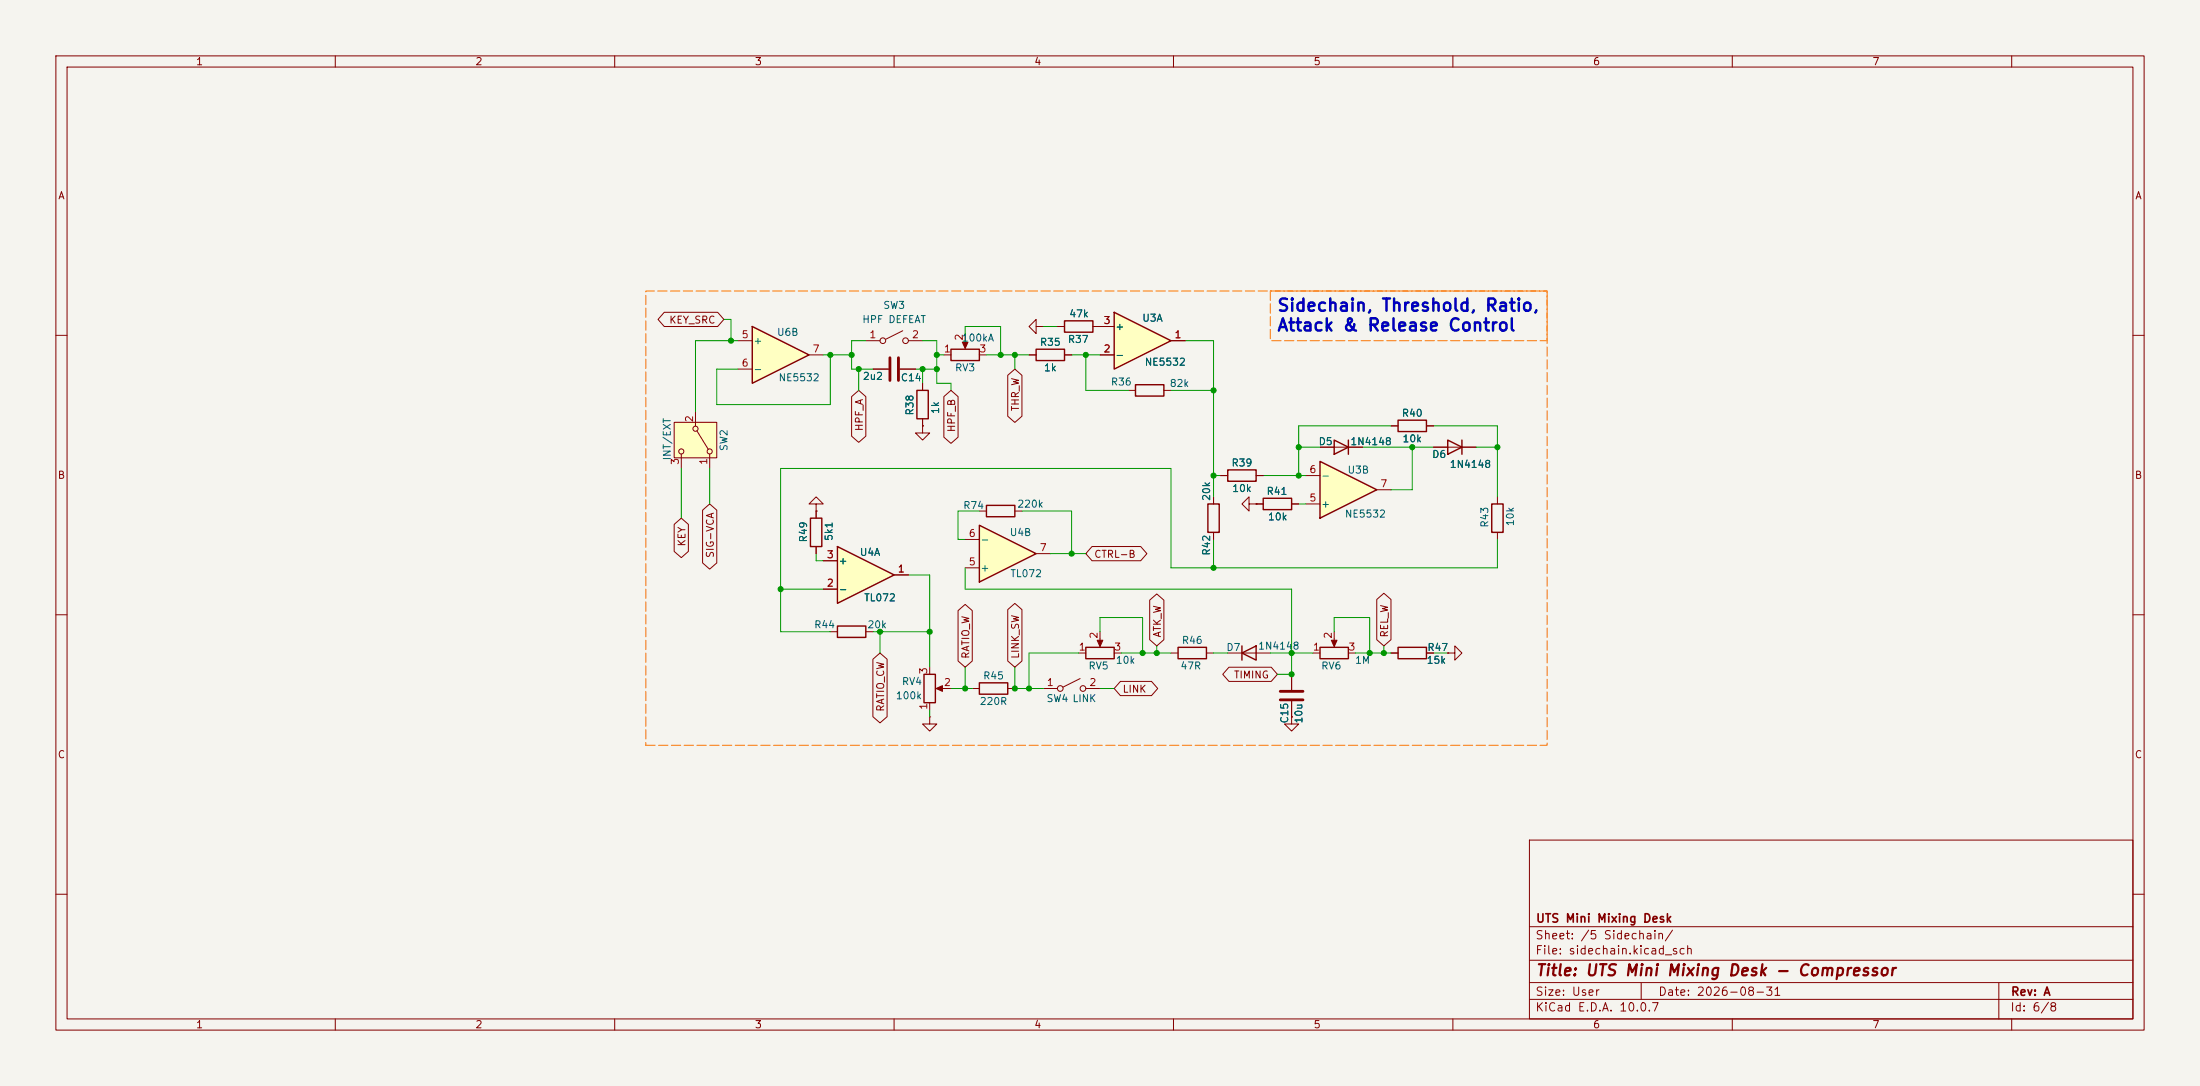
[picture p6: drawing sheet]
<svg xmlns="http://www.w3.org/2000/svg" width="394mm" height="194mm" viewBox="0 0 394 194" stroke-linecap="round" stroke-linejoin="round" font-family="sans-serif">
<path d="M0 0h393.7v194.3h-393.7z" fill="#f5f4ef" stroke="#f5f4ef" stroke-width=".18"/>
<g fill="none" stroke="#840000" stroke-width=".18">
<path d="M10 10h373.7v174.3h-373.7zM12 12h369.7v170.3h-369.7zM60 10v2M110 10v2M160 10v2M210 10v2M260 10v2M310 10v2M360 10v2M10 60h2M381.7 60h2M156.2 66h2.8"/>
<path d="M161 66h2.8M146 90.2h1.3l-1.3-1.3-1.2 1.3h1.2v1.2M146 91.4h.1M224.8 90.2h1.3M231.1 90.2h1.3M10 110h2M381.7 110h2M10 160h2M273.7 150.3h108v32h-108zM381.7 160h2M273.7 178.8h108M273.7 175.8h108"/>
<path d="M273.7 171.8h108M273.7 165.8h108M293.7 175.8v3M357.7 175.8v6.5M60 182.3v2M110 182.3v2M160 182.3v2M210 182.3v2M260 182.3v2M310 182.3v2M360 182.3v2"/>
</g>
<path d="M226.1 89.2h5v2h-5z" fill="none" stroke="#840000" stroke-width=".25"/>
<path d="M159.3 64v4.1M160.8 64v4.1" fill="none" stroke="#840000" stroke-width=".51"/>
<path d="M134.6 58.4l10.2 5.1-10.2 5.1z" fill="#ffffc2"/>
<path d="M134.6 58.4l10.2 5.1-10.2 5.1z" fill="none" stroke="#840000" stroke-width=".25"/>
<path d="M132.1 61h2.5M132.1 66h2.5M144.8 63.5h2.5" fill="none" stroke="#840000" stroke-width=".18"/>
<path d="M120.6 75.6h7.7v6.3h-7.7z" fill="#ffffc2"/>
<g fill="none" stroke="#840000" stroke-width=".18">
<path d="M161.5 59.2l-3 1.5M120.6 75.6h7.7v6.3h-7.7zM124.5 73.7v2.5M124.7 77.1l2 3.3M154.9 61h2.6M162.6 61h2.5M121.9 81.3v2.5M127 81.3v2.5M146 91.4v1.3M146 97.8v1.3M166.4 119.4v1.2M234.9 116.8h1.3"/>
<path d="M238.8 113v2.3M241.3 116.8h1.3M248.9 116.8h1.3M255.3 116.8h1.2M259.1 116.8h1.2v-1.2l1.3 1.2-1.3 1.3v-1.3M259.1 116.8h.1M166.4 128.3v1.2h1.2l-1.2 1.3-1.3-1.3h1.3M166.4 128.3h.1M166.4 125.7v1.3M167.9 123.2h2.3M174 123.2h1.3M180.3 123.2h1.3"/>
<path d="M186.7 123.2h2.5M193.3 121.4l-3.1 1.5M194.3 123.2h2.5"/>
<circle cx="124.5" cy="76.7" r=".46"/>
<circle cx="158" cy="61" r=".51"/>
<circle cx="162.1" cy="61" r=".51"/>
<circle cx="121.9" cy="80.8" r=".46"/>
<circle cx="127" cy="80.8" r=".46"/>
<circle cx="189.7" cy="123.2" r=".51"/>
<circle cx="193.8" cy="123.2" r=".51"/>
</g>
<path d="M145 92.7h2.1v5.1h-2.1zM236.2 115.8h5.1v2.1h-5.1zM250.2 115.8h5.1v2.1h-5.1zM165.4 120.6h2v5.1h-2zM175.3 122.2h5v2h-5z" fill="none" stroke="#840000" stroke-width=".25"/>
<g fill="#840000" stroke="#840000" stroke-width=".18">
<path d="M167.5 123.2l1.2-.5v1z"/>
<path d="M238.3 114.6h1l-.5 1.1z"/>
</g>
<path d="M149.9 97.8l10.1 5.1-10.1 5z" fill="#ffffc2"/>
<path d="M238.8 78.7l2.5 1.3-2.5 1.3zM241.3 78.7v2.6M149.9 97.8l10.1 5.1-10.1 5z" fill="none" stroke="#840000" stroke-width=".25"/>
<path d="M236.2 80h7.6M147.3 105.4h2.6M147.3 100.3h2.6M160 102.9h2.6" fill="none" stroke="#840000" stroke-width=".18"/>
<path d="M236.2 82.5l10.2 5.1-10.2 5.1z" fill="#ffffc2"/>
<path d="M190.5 57.4h5.1v2h-5.1zM250.2 75.2h5.1v2h-5.1zM259.1 78.7l2.5 1.3-2.5 1.3zM261.6 78.7v2.6M216.2 90.2h2v5h-2zM219.7 84.1h5.1v2h-5.1zM236.2 82.5l10.2 5.1-10.2 5.1zM267 90.2h2v5h-2zM194.3 115.8h5.1v2.1h-5.1zM210.8 115.8h5.1v2.1h-5.1zM222.2 116.8l2.6-1.2v2.5zM222.2 115.6v2.5" fill="none" stroke="#840000" stroke-width=".25"/>
<g fill="none" stroke="#840000" stroke-width=".18">
<path d="M189.2 58.4h1.3M195.6 58.4h1.2M248.9 76.2h1.3M255.3 76.2h1.2M217.2 88.9v1.3M217.2 95.2v1.3M218.4 85.1h1.3M223.5 90.2v-1.3l-1.3 1.3 1.3 1.2v-1.2h1.3M224.8 90.2h.1M224.8 85.1h1.3M233.7 90.2h2.5M233.7 85.1h2.5"/>
<path d="M246.4 87.6h2.5M256.5 80h7.7M268 88.9v1.3M268 95.2v1.3M193 116.8h1.3M196.8 113v2.3M199.4 116.8h1.3M209.5 116.8h1.3M215.9 116.8h1.3M219.7 116.8h7.6M231.1 128.3v1.2h1.3l-1.3 1.3-1.2-1.3h1.2M231.1 128.3h.1"/>
<path d="M231.1 120.6v2.8M231.1 125.5v2.8"/>
</g>
<path d="M229.1 123.7h4.1M229.1 125.2h4.1" fill="none" stroke="#840000" stroke-width=".51"/>
<path d="M196.3 114.6h1.1l-.6 1.1z" fill="#840000" stroke="#840000" stroke-width=".18"/>
<path d="M175.3 94l10.1 5.1-10.1 5z" fill="#ffffc2"/>
<path d="M164.1 69.8h2v5.1h-2zM185.4 62.5h5.1v2h-5.1zM203.2 68.8h5.1v2.1h-5.1zM175.3 94l10.1 5.1-10.1 5zM176.5 90.4h5.1v2.1h-5.1zM149.9 112h5v2h-5z" fill="none" stroke="#840000" stroke-width=".25"/>
<g fill="none" stroke="#840000" stroke-width=".18">
<path d="M165.1 76.2v1.3h1.3l-1.3 1.2-1.3-1.2h1.3M165.1 76.2h.1M165.1 68.6v1.2M165.1 74.9v1.3M184.1 63.5h1.3M190.5 63.5h1.3M201.9 69.8h1.3M208.3 69.8h1.2M172.7 96.5h2.6M175.3 91.4h1.2M181.6 91.4h1.3M185.4 99.1h2.6"/>
<path d="M148.6 113h1.3M154.9 113h1.3M172.7 101.6h2.6"/>
</g>
<path d="M199.4 55.9l10.1 5.1-10.1 5z" fill="#ffffc2"/>
<path d="M199.4 55.9l10.1 5.1-10.1 5zM170.2 62.5h5.1v2h-5.1z" fill="none" stroke="#840000" stroke-width=".25"/>
<g fill="none" stroke="#840000" stroke-width=".18">
<path d="M118.9 55.9h9.5l1.1 1.2-1.1 1.3h-9.5l-1.1-1.3zM172.7 59.7v2.3M185.4 58.4v-1.3l-1.3 1.3 1.3 1.3v-1.3h1.3M186.7 58.4h.1M189.2 58.4h1.3M195.6 58.4h3.8M152.4 71l1.3-1.2 1.2 1.2v7l-1.2 1.2-1.3-1.2zM156.2 66h2.8M161 66h2.8M165.1 76.2h.1M165.1 68.6v1.2M165.1 74.9v1.3"/>
<path d="M168.9 71l1.3-1.2 1.3 1.2v7.2l-1.3 1.1-1.3-1.1zM168.9 63.5h1.3M175.3 63.5h1.2M180.3 67.2l1.3-1.2 1.3 1.2v7.3l-1.3 1.1-1.3-1.1zM184.1 63.5h1.3M190.5 63.5h1.3M196.8 63.5h2.6M209.5 61h2.6M248.9 76.2h1.3M255.3 76.2h1.2M120.6 93.8l1.3-1.1 1.3 1.1v4.9l-1.3 1.1-1.3-1.1zM125.7 91.3l1.3-1.1 1.3 1.1v9.4l-1.3 1.1-1.3-1.1z"/>
<path d="M146 91.4h.1M146 91.4v1.3M146 97.8v1.3M195.4 97.8h8.7l1.1 1.3-1.1 1.2h-8.7l-1.1-1.2zM217.2 88.9v1.3M217.2 95.2v1.3M218.4 85.1h1.3M224.8 90.2h.1M224.8 85.1h1.3M224.8 90.2h1.3M231.1 90.2h1.3M236.2 80h2.6"/>
<path d="M241.3 80h2.5M256.5 80h2.6M261.6 80h2.6M147.3 105.4h2.6M147.3 100.3h2.6M156.2 118l1.3-1.2 1.3 1.2v10.2l-1.3 1.1-1.3-1.1zM160 102.9h2.6M171.4 109.3l1.3-1.2 1.3 1.2v9l-1.3 1.1-1.3-1.1zM180.3 109.1l1.3-1.1 1.3 1.1v9.2l-1.3 1.1-1.3-1.1zM205.7 107.4l1.3-1.1 1.3 1.1v7.1l-1.3 1.1-1.3-1.1zM219.9 119.4h7.6l1.1 1.2-1.1 1.3h-7.6l-1.1-1.3zM246.4 107.3l1.2-1.2 1.3 1.2v7.2l-1.3 1.1-1.2-1.1z"/>
<path d="M248.9 116.8h1.3M255.3 116.8h1.2M259.1 116.8h.1M200.5 121.9h5.6l1.1 1.3-1.1 1.3h-5.6l-1.1-1.3zM231.1 128.3h.1M231.1 120.6v2.8M231.1 125.5v2.8"/>
</g>
<path d="M172.2 61.2h1l-.5 1.2z" fill="#840000" stroke="#840000" stroke-width=".18"/>
<path d="M227.3 52.1v8.9h49.6v-8.9h-49.6M115.6 133.3h161.3v-81.2h-161.3v81.2" fill="none" stroke="#f70" stroke-width=".18" stroke-dasharray="1.7 .6"/>
<g fill="none" stroke="#009600" stroke-width=".18">
<path d="M129.5 57.1h1.3v3.9M172.7 59.7v-1.3h6.4v5.1M186.7 58.4h2.5M132.1 61h-7.6v12.7M147.3 63.5h5.1M148.6 63.5v8.9h-20.3v-6.4h3.8M153.7 66v3.8M154.9 61h-2.5v5h3.8M163.8 66h3.8M165.1 61h2.5v7.6h2.6v1.2M165.1 66v2.6M167.6 63.5h1.3"/>
<path d="M176.5 63.5h7.6M181.6 63.5v2.5M191.8 63.5h5M194.3 63.5v6.3h7.6M209.5 69.8h7.7M212.1 61h5.1v27.9M248.9 76.2h-16.5v8.9M256.5 76.2h11.5v12.7M121.9 83.8v8.9M127 83.8v6.4M146 99.1v1.2h1.3M175.3 91.4h-3.9v5.1h1.3"/>
<path d="M182.9 91.4h8.9v7.7M188 99.1h6.3M217.2 96.5v5.1M217.2 85.1h1.2M226.1 85.1h7.6M232.4 80h3.8M232.4 90.2h1.3M243.8 80h12.7M252.7 80v7.6h-3.8M264.2 80h3.8M268 96.5v5.1h-58.5v-17.8h-69.8v29.2h8.9M139.7 105.4h7.6"/>
<path d="M156.2 113h10.2M157.5 113v3.8M162.6 102.9h3.8v16.5M172.7 101.6v3.8h58.4v15.2h-2.5M172.7 119.4v3.8M181.6 119.4v3.8h5.1M193 116.8h-8.9v6.4M196.8 113v-2.5h7.7v6.3M200.7 116.8h8.8M207 115.6v1.2M217.2 116.8h2.5M227.3 116.8h7.6"/>
<path d="M238.8 113v-2.5h6.3v6.3M242.6 116.8h6.3M247.6 115.6v1.2M256.5 116.8h2.6M166.4 127v1.3M170.2 123.2h3.8M196.8 123.2h2.6"/>
</g>
<g fill="#009600" stroke="#009600" stroke-width=".18">
<circle cx="247.6" cy="116.8" r=".46"/>
<circle cx="245.1" cy="116.8" r=".46"/>
<circle cx="252.7" cy="80" r=".46"/>
<circle cx="268" cy="80" r=".46"/>
<circle cx="167.6" cy="63.5" r=".46"/>
<circle cx="167.6" cy="66" r=".46"/>
<circle cx="181.6" cy="63.5" r=".46"/>
<circle cx="179.1" cy="63.5" r=".46"/>
<circle cx="194.3" cy="63.5" r=".46"/>
<circle cx="191.8" cy="99.1" r=".46"/>
<circle cx="152.4" cy="63.5" r=".46"/>
<circle cx="153.7" cy="66" r=".46"/>
<circle cx="148.6" cy="63.5" r=".46"/>
<circle cx="165.1" cy="66" r=".46"/>
<circle cx="130.8" cy="61" r=".46"/>
<circle cx="139.7" cy="105.4" r=".46"/>
<circle cx="232.4" cy="85.1" r=".46"/>
<circle cx="217.2" cy="69.8" r=".46"/>
<circle cx="232.4" cy="80" r=".46"/>
<circle cx="231.1" cy="116.8" r=".46"/>
<circle cx="231.1" cy="120.6" r=".46"/>
<circle cx="217.2" cy="85.1" r=".46"/>
<circle cx="217.2" cy="101.6" r=".46"/>
<circle cx="181.6" cy="123.2" r=".46"/>
<circle cx="172.7" cy="123.2" r=".46"/>
<circle cx="166.4" cy="113" r=".46"/>
<circle cx="157.5" cy="113" r=".46"/>
<circle cx="184.1" cy="123.2" r=".46"/>
<circle cx="207" cy="116.8" r=".46"/>
<circle cx="204.5" cy="116.8" r=".46"/>
</g>
<g font-size="2.2" fill="#0000c2">
<text x="228.4" y="56.3">Sidechain, Threshold, Ratio,</text>
<text x="228.4" y="59.8">Attack &amp; Release Control</text>
</g>
<text font-size="2" fill="#840000" x="274.7" y="175.1">Title: UTS Mini Mixing Desk - Compressor</text>
<g font-size="1.5" fill="#840000">
<text x="274.7" y="165.4">UTS Mini Mixing Desk</text>
<text x="274.7" y="171.1">File: sidechain.kicad_sch</text>
<text x="274.7" y="168.4">Sheet: /5 Sidechain/</text>
<text x="274.7" y="178.5">Size: User</text>
<text x="296.7" y="178.5">Date: 2026-08-31</text>
<text x="359.7" y="178.5">Rev: A</text>
<text x="274.7" y="181.3">KiCad E.D.A. 10.0.7</text>
<text x="359.7" y="181.3">Id: 6/8</text>
</g>
<g font-size="1.3" fill="#840000">
<text x="35" y="12">1</text>
<text x="85" y="12">2</text>
<text x="135" y="12">3</text>
<text x="185" y="12">4</text>
<text x="235" y="12">5</text>
<text x="285" y="12">6</text>
<text x="335" y="12">7</text>
<text x="10.3" y="36">A</text>
<text x="382" y="36">A</text>
<text x="119.7" y="58.2">KEY_SRC</text>
<text x="154.7" y="77.3" transform="rotate(-90 154.7 77.3)">HPF_A</text>
<text x="171.2" y="77.4" transform="rotate(-90 171.2 77.4)">HPF_B</text>
<text x="182.7" y="73.7" transform="rotate(-90 182.7 73.7)">THR_W</text>
<text x="10.2" y="86">B</text>
<text x="381.9" y="86">B</text>
<text x="123" y="97.9" transform="rotate(-90 123 97.9)">KEY</text>
<text x="128.1" y="99.9" transform="rotate(-90 128.1 99.9)">SIG-VCA</text>
<text x="195.7" y="100.1">CTRL-B</text>
<text x="173.8" y="118" transform="rotate(-90 173.8 118)">RATIO_W</text>
<text x="182.7" y="118" transform="rotate(-90 182.7 118)">LINK_SW</text>
<text x="208.1" y="114.2" transform="rotate(-90 208.1 114.2)">ATK_W</text>
<text x="248.7" y="114.2" transform="rotate(-90 248.7 114.2)">REL_W</text>
<text x="200.8" y="124.2">LINK</text>
<text x="220.7" y="121.7">TIMING</text>
<text x="158.5" y="127.4" transform="rotate(-90 158.5 127.4)">RATIO_CW</text>
<text x="10.2" y="136">C</text>
<text x="381.9" y="136">C</text>
<text x="35" y="184.3">1</text>
<text x="85" y="184.3">2</text>
<text x="135" y="184.3">3</text>
<text x="185" y="184.3">4</text>
<text x="235" y="184.3">5</text>
<text x="285" y="184.3">6</text>
<text x="335" y="184.3">7</text>
</g>
<g font-size="1.3" fill="#006464">
<text x="154.2" y="58.1">HPF DEFEAT</text>
<text x="158" y="55.6">SW3</text>
<text x="191.2" y="57.1">47k</text>
<text x="199.5" y="59.4">+</text>
<text x="204.3" y="57.9">U3A</text>
<text x="134.7" y="61.9">+</text>
<text x="138.9" y="60.4">U6B</text>
<text x="172" y="61.4">100kA</text>
<text x="186" y="62.2">R35</text>
<text x="191" y="61.7">R37</text>
<text x="199.5" y="64.5">-</text>
<text x="204.7" y="65.7">NE5532</text>
<text x="134.7" y="67">-</text>
<text x="139.2" y="68.5">NE5532</text>
<text x="154.3" y="68.3">2u2</text>
<text x="161.1" y="68.5">C14</text>
<text x="170.8" y="66.7">RV3</text>
<text x="186.7" y="66.7">1k</text>
<text x="198.7" y="69.3">R36</text>
<text x="209.2" y="69.5">82k</text>
<text x="163.8" y="74.4" transform="rotate(-90 163.8 74.4)">R38</text>
<text x="168.3" y="74.2" transform="rotate(-90 168.3 74.2)">1k</text>
<text x="250.8" y="74.9">R40</text>
<text x="120.3" y="82.5" transform="rotate(-90 120.3 82.5)">INT/EXT</text>
<text x="130.5" y="80.8" transform="rotate(-90 130.5 80.8)">SW2</text>
<text x="220.3" y="83.8">R39</text>
<text x="235.9" y="80">D5</text>
<text x="241.5" y="80">1N4148</text>
<text x="250.9" y="79.4">10k</text>
<text x="256.2" y="82.2">D6</text>
<text x="216.9" y="89.7" transform="rotate(-90 216.9 89.7)">20k</text>
<text x="220.4" y="88.3">10k</text>
<text x="226.6" y="88.8">R41</text>
<text x="236.3" y="86.1">-</text>
<text x="241" y="85">U3B</text>
<text x="259.3" y="84">1N4148</text>
<text x="172.3" y="91.4">R74</text>
<text x="181.9" y="91.1">220k</text>
<text x="226.8" y="93.4">10k</text>
<text x="236.3" y="91.1">+</text>
<text x="240.6" y="92.9">NE5532</text>
<text x="266.6" y="94.5" transform="rotate(-90 266.6 94.5)">R43</text>
<text x="271.2" y="94.2" transform="rotate(-90 271.2 94.2)">10k</text>
<text x="144.7" y="97.1" transform="rotate(-90 144.7 97.1)">R49</text>
<text x="149.3" y="96.9" transform="rotate(-90 149.3 96.9)">5k1</text>
<text x="150" y="101.3">+</text>
<text x="153.8" y="99.8">U4A</text>
<text x="175.4" y="97.5">-</text>
<text x="180.6" y="96.2">U4B</text>
<text x="216.9" y="99.5" transform="rotate(-90 216.9 99.5)">R42</text>
<text x="150" y="106.4">-</text>
<text x="154.5" y="107.9">TL072</text>
<text x="175.4" y="102.6">+</text>
<text x="180.7" y="103.6">TL072</text>
<text x="145.6" y="112.7">R44</text>
<text x="155.1" y="112.7">20k</text>
<text x="199.6" y="119.1">10k</text>
<text x="211.4" y="115.5">R46</text>
<text x="219.4" y="116.8">D7</text>
<text x="225" y="116.5">1N4148</text>
<text x="242.4" y="119.1">1M</text>
<text x="255.2" y="119.1">15k</text>
<text x="255.3" y="116.8">R47</text>
<text x="160.2" y="125.4">100k</text>
<text x="161.3" y="122.9">RV4</text>
<text x="175.8" y="121.9">R45</text>
<text x="187.2" y="125.9">SW4 LINK</text>
<text x="194.7" y="120.1">RV5</text>
<text x="211.1" y="120.1">47R</text>
<text x="236.3" y="120.1">RV6</text>
<text x="175.2" y="126.4">220R</text>
<text x="230.8" y="129.6" transform="rotate(-90 230.8 129.6)">C15</text>
<text x="233.4" y="129.6" transform="rotate(-90 233.4 129.6)">10u</text>
</g>
<g font-size="1.3" fill="#a90000">
<text x="197.4" y="58.3">3</text>
<text x="132.6" y="60.8">5</text>
<text x="132.6" y="65.9">6</text>
<text x="145.3" y="63.4">7</text>
<text x="155.5" y="60.8">1</text>
<text x="163.1" y="60.8">2</text>
<text x="168.8" y="63.4">1</text>
<text x="172.6" y="61.1" transform="rotate(-90 172.6 61.1)">2</text>
<text x="175.2" y="63.4">3</text>
<text x="197.4" y="63.4">2</text>
<text x="210.1" y="60.8">1</text>
<text x="124.3" y="75.7" transform="rotate(-90 124.3 75.7)">2</text>
<text x="121.8" y="83.3" transform="rotate(-90 121.8 83.3)">3</text>
<text x="126.9" y="83.3" transform="rotate(-90 126.9 83.3)">1</text>
<text x="234.2" y="85">6</text>
<text x="246.9" y="87.5">7</text>
<text x="234.2" y="90">5</text>
<text x="147.9" y="100.2">3</text>
<text x="173.3" y="101.5">5</text>
<text x="173.3" y="96.4">6</text>
<text x="186" y="98.9">7</text>
<text x="147.9" y="105.3">2</text>
<text x="160.6" y="102.7">1</text>
<text x="192.9" y="116.7">1</text>
<text x="196.7" y="114.4" transform="rotate(-90 196.7 114.4)">2</text>
<text x="199.3" y="116.7">3</text>
<text x="234.9" y="116.7">1</text>
<text x="238.6" y="114.4" transform="rotate(-90 238.6 114.4)">2</text>
<text x="241.2" y="116.7">3</text>
<text x="166.2" y="120.7" transform="rotate(-90 166.2 120.7)">3</text>
<text x="168.8" y="123.1">2</text>
<text x="187.2" y="123.1">1</text>
<text x="194.8" y="123.1">2</text>
<text x="166.2" y="127.1" transform="rotate(-90 166.2 127.1)">1</text>
</g>
</svg>
